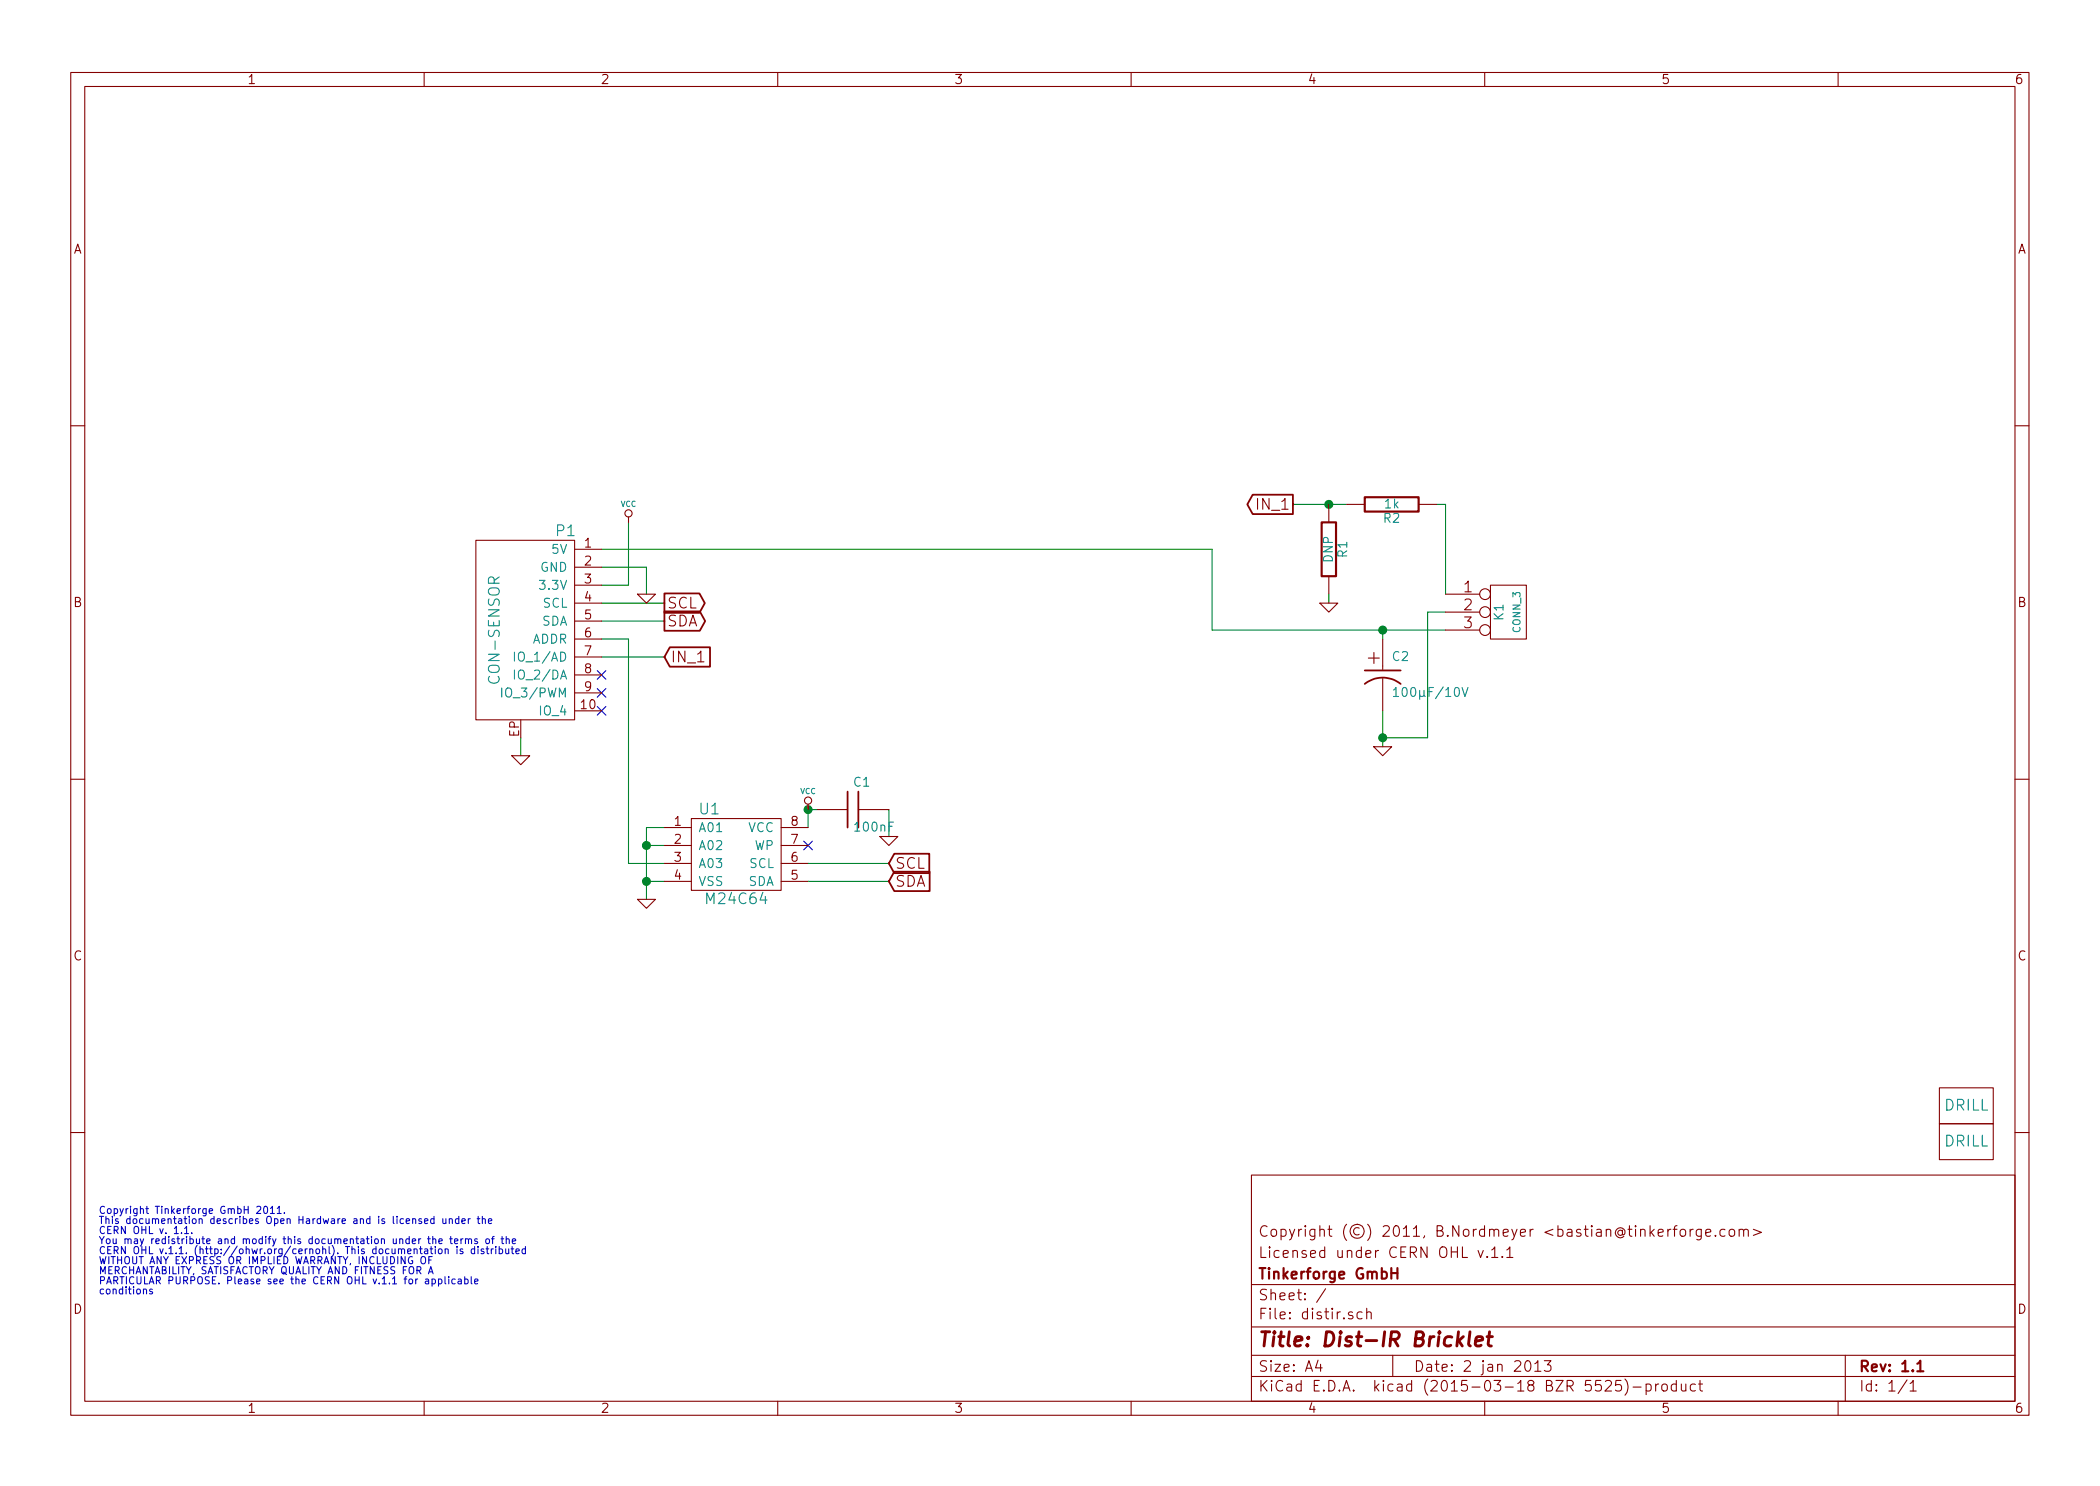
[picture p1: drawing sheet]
<svg xmlns="http://www.w3.org/2000/svg" width="297mm" height="210mm" viewBox="0 0 297 210" stroke-linecap="round" stroke-linejoin="round" font-family="sans-serif">
<g fill="none" stroke="#840000" stroke-width=".15">
<path d="M10 10.3h277v189.9h-277zM12 12.2h273v186.1h-273zM60 10.3v1.9M110 10.3v1.9M160 10.3v1.9M210 10.3v1.9M260 10.3v1.9M10 60.2h2M67.3 76.4h14v25.4h-14zM81.3 77.7h3.8M88.9 73.1v.8M188 71.4v2.5"/>
<path d="M190.5 71.4h2.5M200.7 71.4h2.5M285 60.2h2M81.3 80.3h3.8M81.3 82.8h3.8M81.3 85.3h3.8M81.3 87.9h3.8M81.3 90.4h3.8M81.3 93h3.8M81.3 95.5h3.8M81.3 98h3.8M90.2 84.1h2.5l-1.3 1.2z"/>
<path d="M186.7 85.3h2.5l-1.2 1.3zM188 81.5v2.6M195.6 90.4v3.8M195.6 96v4.6M204.5 84.1h4.8M204.5 86.6h4.8M204.5 89.1h4.8M210.8 82.8h5.1v7.6h-5.1zM10 110.3h2M72.4 106.9h2.5l-1.2 1.3zM81.3 100.6h3.8M94 117.1h3.8"/>
<path d="M94 119.6h3.8M97.8 115.8h12.7v10.2h-12.7zM110.5 117.1h3.8M110.5 119.6h3.8M114.3 113.8v.7M115.6 114.5h4.3M121.4 114.5h4.3M124.5 118.4h2.5l-1.3 1.2zM194.3 105.7h2.5l-1.2 1.2zM285 110.3h2M90.2 127.2h2.5l-1.3 1.3zM94 122.2h3.8"/>
<path d="M94 124.7h3.8M110.5 122.2h3.8M110.5 124.7h3.8M274.3 159h7.6v5.1h-7.6zM274.3 153.9h7.6v5.1h-7.6zM10 160.2h2M177 166.3h108v32h-108zM209.1 176.9l.3 1 .4-1M210.4 177.8v.1l-.1-.1h.1v.1M211 176.9l.4-.5v1.5M211 177.9h.9M212.5 177.8h.1l-.1 .1-.1-.1h.1v.1"/>
<path d="M213.1 176.9l.5-.5v1.5M213.1 177.9h.9M236.3 173.9l-.2 .1-.2 .2M236.7 173.9h.5M237.2 173.4l-.3 .1v.2v1.2M237.7 174.1a.41 .41 0 0 1 .7 .1v.4a.41 .41 0 0 1-.4 .3 .41 .41 0 0 1-.4-.3zM239.1 173.9v1M239.5 173.9l-.3 .1-.1 .2M240.6 173.9v1.3a.39 .39 0 0 1-.6 .2M240.6 174l-.4-.1-.3 .3 .1 .6 .2 .1 .4-.1M241.3 174.4l.7-.1-.1-.3-.4-.1-.2 .2 .1 .7 .1 .1 .4-.1M242.6 174.8h.1l-.1 .1v-.1v.1"/>
<path d="M244 174l-.4-.1-.3 .3 .1 .6 .2 .1 .4-.1M244.7 174.1a.41 .41 0 0 1 .7 .1v.4a.41 .41 0 0 1-.4 .3 .41 .41 0 0 1-.4-.3zM246 174.1a.38 .38 0 0 1 .6 0v.8M246 173.9v1M246.6 174.1a.36 .36 0 0 1 .4-.2 .36 .36 0 0 1 .3 .2v.8M248 173.9l1.1 .5-1.1 .4M285 160.2h2M60 198.3v1.9M110 198.3v1.9M160 198.3v1.9M177 194.8h108M177 191.8h108"/>
<path d="M177 187.8h108M177 181.8h108M186.4 192.5l-.3 1h.9M186.8 193v1M187.5 182.3l-1.3 2M191.3 185.7a.37 .37 0 0 0-.6 .1v.1a.54 .54 0 0 0 .6 .3l.1 .1-.1 .2-.1 .1-.5-.1M192.7 185.7l-.5-.1-.3 .3 .1 .6 .2 .1 .5-.1M193.3 185.7a.38 .38 0 0 1 .7 .1v.8M193.3 185.1v1.5M197 191.8v3M210 198.3v1.9M215.9 192.6a.34 .34 0 0 1 .6 .2 .77 .77 0 0 1-.5 1.2 .97 .97 0 0 1-.1-1.4z"/>
<path d="M217.1 193l.4-.5v1.5M217.1 194h.9M218.4 192.5h1l-.5 .6 .4 .1 .1 .2-.1 .5-.2 .1h-.4l-.3-.1M227.1 195.5l.2-.2 .5 .1a.37 .37 0 0 1 .1 .6l-.9 .8h.9M229.3 195.3h-.7l-.1 .7a.62 .62 0 0 1 .7 0l.2 .2-.1 .5-.2 .1h-.4l-.2-.1M229.8 195.1a1.71 1.71 0 0 1 0 2.3M231 196.3h1.1M232.8 195.9a.48 .48 0 0 1 .7 .1l.1 .1-.1 .6a.48 .48 0 0 1-.7 0M232.8 195.8v1.5M234.2 195.8v1M234.6 195.8l-.3 .1-.1 .2M235.1 196a.41 .41 0 0 1 .7 .1v.4a.41 .41 0 0 1-.4 .3 .41 .41 0 0 1-.3-.3z"/>
<path d="M237.1 195.9l-.4-.1-.3 .3 .1 .6 .2 .1 .4-.1M237.1 195.3v1.5M237.8 195.8l.1 .9a.4 .4 0 0 0 .6 0M238.5 195.8v1M239.8 195.9l-.4-.1-.3 .3 .1 .6 .2 .1 .4-.1M240.3 195.8h.5M240.5 195.3v1.3l.2 .2h.1M260 198.3v1.9M261 191.8v6.5M269.7 195.2l-1.2 2M270.2 195.8l.4-.5v1.5M270.2 196.8h.8"/>
<circle cx="88.9" cy="72.6" r=".51"/>
<circle cx="210.1" cy="86.6" r=".76"/>
<circle cx="210.1" cy="89.1" r=".76"/>
<circle cx="210.1" cy="84.1" r=".76"/>
<circle cx="114.3" cy="113.3" r=".51"/>
</g>
<path d="M186.9 73.9h2.1v7.6h-2.1zM193 70.4h7.7v2h-7.7zM197.7 179.4v1.5M196.8 180.1h.9M271.2 193l.4-.5v1.5M271.2 194h.9" fill="none" stroke="#840000" stroke-width=".3"/>
<path d="M206.3 189.7l.5 .7M207 189.1l-.9 .8M207.9 188.4l-.2 1.8 .3 .2M208.7 189.8l1-.2v-.4l-.3-.1-.5 .1-.1 .2-.1 .8 .2 .2 .6-.1M210.3 189.1h.8M210.7 188.4l-.2 1.8 .1 .1 .3 .1" fill="none" stroke="#840000" stroke-width=".41"/>
<g fill="none" stroke="#0000c2" stroke-width=".15">
<path d="M26.1 173.8l.3-.3v1M27.1 174.4v.1M36.3 170.8l.4-.1 .2 .1v.2l-.6 .7h.6M37.4 170.8l.2-.1a.59 .59 0 0 1-.1 1l-.1-.1-.1-.3zM38.3 171l.2-.3v1M39.2 171l.3-.3v1M40.2 171.6v.1M59.7 177.8h.4a.67 .67 0 0 1-.1 1h-.3a.78 .78 0 0 1 0-1zM60 172.8l.5-.1v-.2l-.3-.1-.2 .2 .1 .5h.4M60.7 178.3h.3M60.7 180h.5M61.1 177.8h-.4v1"/>
<path d="M61.2 175.4l.1-.1h.3v.7M61.2 174.9v1.1M61.4 172.5l-.3-.1-.2 .2 .1 .5h.4M61.4 172.1v1M62.1 175.6l.5-.1-.1-.2h-.3l-.1 .1v.5h.4M62.1 176.8l.2-.1 .2 .2v.3l-.2 .2-.2-.1-.1-.1zM62.6 172.4l.1 .7h.2l.2-.1M63 176.8l.1-.1 .2 .1 .1 .6M63 176.7v.7M63.1 172.4v.7M63.6 172.5l.1-.1 .2 .1 .1 .6M63.6 172.4v.7"/>
<path d="M63.6 175.3h.4M63.8 174.9v.9l.2 .2M64.3 175.6l.5-.1-.1-.2h-.3l-.1 .1v.5h.4M64.6 176.4v.1M64.6 176.7v.7M64.9 172.5l-.3-.1-.2 .2 .1 .5h.4M64.9 172.1v1M65.2 175.3v.7M65.3 172.8l.5-.1v-.2l-.3-.1-.2 .2 .1 .5h.4M65.5 176.8l-.3-.1-.1 .2 .1 .2h.3v.2h-.4M65.5 175.3h-.2l-.1 .2M65.8 175.4l.2-.1h.2l.1 .7"/>
<path d="M65.8 175.3v.7M66.2 172.4v.7M66.3 175.4l.1-.1h.2l.1 .7M66.5 172.4l-.2 .1-.1 .1M67.1 176.8l-.3-.1-.2 .2 .1 .4h.4M67.1 176.4v1M67.5 172.4h.4M67.5 175.3h-.2l-.2 .1 .1 .2 .3 .1v.2h-.4M67.6 176.4v.1M67.6 176.7v.7M67.6 172.1v.9l.3 .1M68.2 172.5l.2-.1 .2 .1 .1 .6"/>
<path d="M68.2 172.1v1M68.4 176.8l-.2-.1-.2 .2 .2 .2h.2v.2h-.4M68.8 176.7h.3M68.8 175.3h.2l.2 .2v.3l-.2 .2-.2-.1-.1-.1zM68.9 176.4v.8l.2 .2M69.1 172.8l.5-.1-.1-.2-.3-.1-.1 .2v.5h.4M69.5 176.7v.7M69.5 175.3h.4M69.8 176.7l-.2 .1-.1 .1M69.9 174.9l-.2 .2v.9M70.1 176.4v.1M70.1 176.7v.7"/>
<path d="M70.6 176.8l.3-.1 .2 .2-.1 .4h-.4M70.6 176.4v1M70.9 175.3h.3M71 174.9v.9l.2 .2M71.5 176.7l.1 .6 .2 .1 .2-.1M71.6 175.4l.1-.1h.3v.7M71.6 174.9v1.1M72 176.7v.7M72.3 176.7h.4M72.4 176.4v.8l.3 .2M72.5 175.6l.4-.1v-.2h-.3l-.1 .1v.5h.4M73 177.1l.5-.1-.1-.2-.3-.1-.1 .2v.4h.4"/>
<path d="M74.3 176.8l-.3-.1-.2 .2 .1 .4h.4M74.3 176.4v1M21.5 182.4h-.2l-.1 .1 .1 .2 .2 .1v.2h-.3M60.6 180.2l.3-1 .4 1M61.1 181h.3l.2 .2-.1 .4h-.4M61.1 181v1M62 181h.3l.2 .2-.1 .4h-.4M62 181v1M62.9 180.6v.9l.2 .2M63.5 180.6v.1M63.5 181v.7M64.4 181h-.3l-.2 .2 .1 .4h.4"/>
<path d="M64.8 181h.4l.1 .7M65.3 181.2l-.4 .1-.1 .1 .1 .3 .4-.1M65.7 181h.3l.2 .2-.1 .4h-.4M65.7 180.6v1.1M66.6 180.6v.9l.2 .2M67.1 181.3l.5-.1v-.2h-.3l-.2 .1 .1 .5h.4"/>
</g>
<g fill="none" stroke="#008400" stroke-width=".15">
<path d="M85.1 77.7h86.3v11.4h33.1M88.9 73.9v8.9h-3.8M182.9 71.4h7.6M203.2 71.4h1.3v12.7M85.1 90.4h3.8v31.8h5.1M85.1 93h8.9M85.1 85.3h8.9M85.1 80.3h6.3v3.8M85.1 87.9h8.9M188 84.1v1.2M195.6 89.1v1.3M204.5 86.6h-2.6v17.8h-6.3"/>
<path d="M73.7 104.4v2.5M91.4 119.6h2.6M94 117.1h-2.6v10.1M115.6 114.5h-1.3v2.6M125.7 114.5v3.9M195.6 100.6v5.1M91.4 124.7h2.6M114.3 124.7h11.4M114.3 122.2h11.4"/>
</g>
<g fill="#008400" stroke="#008400" stroke-width=".25">
<circle cx="195.6" cy="89.1" r=".51"/>
<circle cx="195.6" cy="104.4" r=".51"/>
<circle cx="91.4" cy="119.6" r=".51"/>
<circle cx="91.4" cy="124.7" r=".51"/>
<circle cx="188" cy="71.4" r=".51"/>
<circle cx="114.3" cy="114.5" r=".51"/>
</g>
<path d="M177.2 70h5.7v2.7h-5.7l-.8-1.3zM94 86.5h5l.7 1.4-.7 1.3h-5zM94 84h4.9l.8 1.3-.8 1.4h-4.9zM94.7 91.6h5.7v2.7h-5.7l-.7-1.3zM193 96.8a4.1 4.1 0 0 1 5.1 0M193 94.9h5.1M119.9 112v5.1M121.4 112v5.1M126.5 123.3h5v2.8h-5l-.8-1.4zM126.5 120.8h4.9v2.7h-4.9l-.8-1.3z" fill="none" stroke="#840000" stroke-width=".25"/>
<path d="M84.5 94.9l1.2 1.2M84.5 97.4l1.2 1.2M84.5 100l1.2 1.2M85.7 94.9l-1.2 1.2M85.7 97.4l-1.2 1.2M85.7 100l-1.2 1.2M113.7 119l1.2 1.2M114.9 119l-1.2 1.2" fill="none" stroke="#000084" stroke-width=".15"/>
<path d="M71 97.4v1.2M72.8 92.3v1.2M72.8 94.8v1.3M197.1 97.6l.4-.3v1.2M197.1 98.5h.7M206.8 97.3l.4 1.2 .4-1.2" fill="none" stroke="#008484" stroke-width=".15"/>
<g font-size="2.8" fill="#840000">
<text x="193.5" y="94">+</text>
<text x="178" y="190.5">Title: Dist-IR Bricklet</text>
</g>
<g font-size="2.1" fill="#008484">
<text x="78.7" y="75.9">P1</text>
<text x="70.7" y="96.3" transform="rotate(-90 70.7 96.3)">CON-SENSOR</text>
<text x="99" y="115.2">U1</text>
<text x="100.1" y="127.9">M24C64</text>
<text x="275" y="157.1">DRILL</text>
<text x="275" y="162.2">DRILL</text>
</g>
<g font-size="2.1" fill="#840000">
<text x="178" y="72.1">IN_1</text>
<text x="207.1" y="83.8">1</text>
<text x="94.4" y="88.6">SDA</text>
<text x="94.4" y="86.1">SCL</text>
<text x="207.1" y="86.4">2</text>
<text x="207.1" y="88.9">3</text>
<text x="94.9" y="93.7">IN_1</text>
<text x="126.6" y="125.5">SDA</text>
<text x="126.6" y="122.9">SCL</text>
<text x="178" y="178">Licensed under CERN OHL v.1.1</text>
<text x="178" y="175">Copyright (©) 2011, B.Nordmeyer &lt;bastian@tinkerforge.com&gt;</text>
<text x="178" y="184">Sheet: /</text>
<text x="178" y="181">Tinkerforge GmbH</text>
<text x="178" y="186.7">File: distir.sch</text>
<text x="178" y="196.9">KiCad E.D.A. kicad (2015-03-18 BZR 5525)-product</text>
<text x="178" y="194.1">Size: A4</text>
<text x="200" y="194.1">Date: 2 jan 2013</text>
<text x="263" y="194.1">Rev: 1.1</text>
<text x="263" y="196.9">Id: 1/1</text>
</g>
<g font-size="1.8" fill="#840000">
<text x="35" y="11.9">1</text>
<text x="85" y="11.9">2</text>
<text x="135" y="11.9">3</text>
<text x="185" y="11.9">4</text>
<text x="235" y="11.9">5</text>
<text x="285" y="11.9">6</text>
<text x="10.4" y="35.9">A</text>
<text x="285.4" y="35.9">A</text>
<text x="82.7" y="77.5">1</text>
<text x="82.7" y="80">2</text>
<text x="82.7" y="82.5">3</text>
<text x="10.4" y="85.9">B</text>
<text x="82.7" y="85.1">4</text>
<text x="82.7" y="87.6">5</text>
<text x="285.4" y="85.9">B</text>
<text x="82.7" y="90.2">6</text>
<text x="82.7" y="92.7">7</text>
<text x="82.7" y="95.2">8</text>
<text x="82.2" y="100.3">10</text>
<text x="82.7" y="97.8">9</text>
<text x="73.4" y="104.3" transform="rotate(-90 73.4 104.3)">EP</text>
<text x="95.4" y="116.8">1</text>
<text x="95.4" y="119.4">2</text>
<text x="111.9" y="119.4">7</text>
<text x="111.9" y="116.8">8</text>
<text x="95.4" y="121.9">3</text>
<text x="95.4" y="124.5">4</text>
<text x="111.9" y="124.5">5</text>
<text x="111.9" y="121.9">6</text>
<text x="10.4" y="135.9">C</text>
<text x="285.4" y="135.9">C</text>
<text x="10.4" y="185.9">D</text>
<text x="285.4" y="185.9">D</text>
<text x="35" y="199.9">1</text>
<text x="85" y="199.9">2</text>
<text x="135" y="199.9">3</text>
<text x="185" y="199.9">4</text>
<text x="235" y="199.9">5</text>
<text x="285" y="199.9">6</text>
</g>
<g font-size="1.8" fill="#008484">
<text x="195.9" y="71.9">1k</text>
<text x="195.7" y="74">R2</text>
<text x="76.3" y="80.9">GND</text>
<text x="76.6" y="83.4">3.3V</text>
<text x="78.1" y="78.4">5V</text>
<text x="188.5" y="79.6" transform="rotate(-90 188.5 79.6)">DNP</text>
<text x="190.6" y="78.8" transform="rotate(-90 190.6 78.8)">R1</text>
<text x="76.5" y="88.5">SDA</text>
<text x="76.7" y="86">SCL</text>
<text x="212.6" y="87.7" transform="rotate(-90 212.6 87.7)">K1</text>
<text x="73.4" y="93.6">IO_1/AD</text>
<text x="75.2" y="91.1">ADDR</text>
<text x="197" y="93.5">C2</text>
<text x="71.6" y="98.7">IO_3/PWM</text>
<text x="73.4" y="96.1">IO_2/DA</text>
<text x="76.4" y="101.2">IO_4</text>
<text x="197.9" y="98.6">100µF/10V</text>
<text x="120.8" y="111.3">C1</text>
<text x="98.8" y="117.7">A01</text>
<text x="105.7" y="117.7">VCC</text>
<text x="121.1" y="117.6">100nF</text>
<text x="98.8" y="120.3">A02</text>
<text x="98.8" y="122.8">A03</text>
<text x="98.8" y="125.3">VSS</text>
<text x="105.7" y="125.3">SDA</text>
<text x="105.9" y="122.8">SCL</text>
<text x="106.6" y="120.3">WP</text>
</g>
<text font-size="1.4" fill="#008484" x="215.1" y="89.5" transform="rotate(-90 215.1 89.5)">CONN_3</text>
<g font-size="1.4" fill="#0000c2">
<text x="14" y="171.7">Copyright Tinkerforge GmbH 2011.</text>
<text x="14" y="173.2">This documentation describes Open Hardware and is licensed under the</text>
<text x="14" y="174.6">CERN OHL v. 1.1.</text>
<text x="14" y="176">You may redistribute and modify this documentation under the terms of the</text>
<text x="14" y="177.4">CERN OHL v.1.1. (http://ohwr.org/cernohl). This documentation is distributed</text>
<text x="14" y="178.9">WITHOUT ANY EXPRESS OR IMPLIED WARRANTY, INCLUDING OF</text>
<text x="14" y="180.3">MERCHANTABILITY, SATISFACTORY QUALITY AND FITNESS FOR A</text>
<text x="14" y="181.7">PARTICULAR PURPOSE. Please see the CERN OHL v.1.1 for applicable</text>
<text x="14" y="183.1">conditions</text>
</g>
<g font-size="1.1" fill="#008484">
<text x="87.8" y="71.7">VCC</text>
<text x="113.2" y="112.3">VCC</text>
</g>
</svg>
